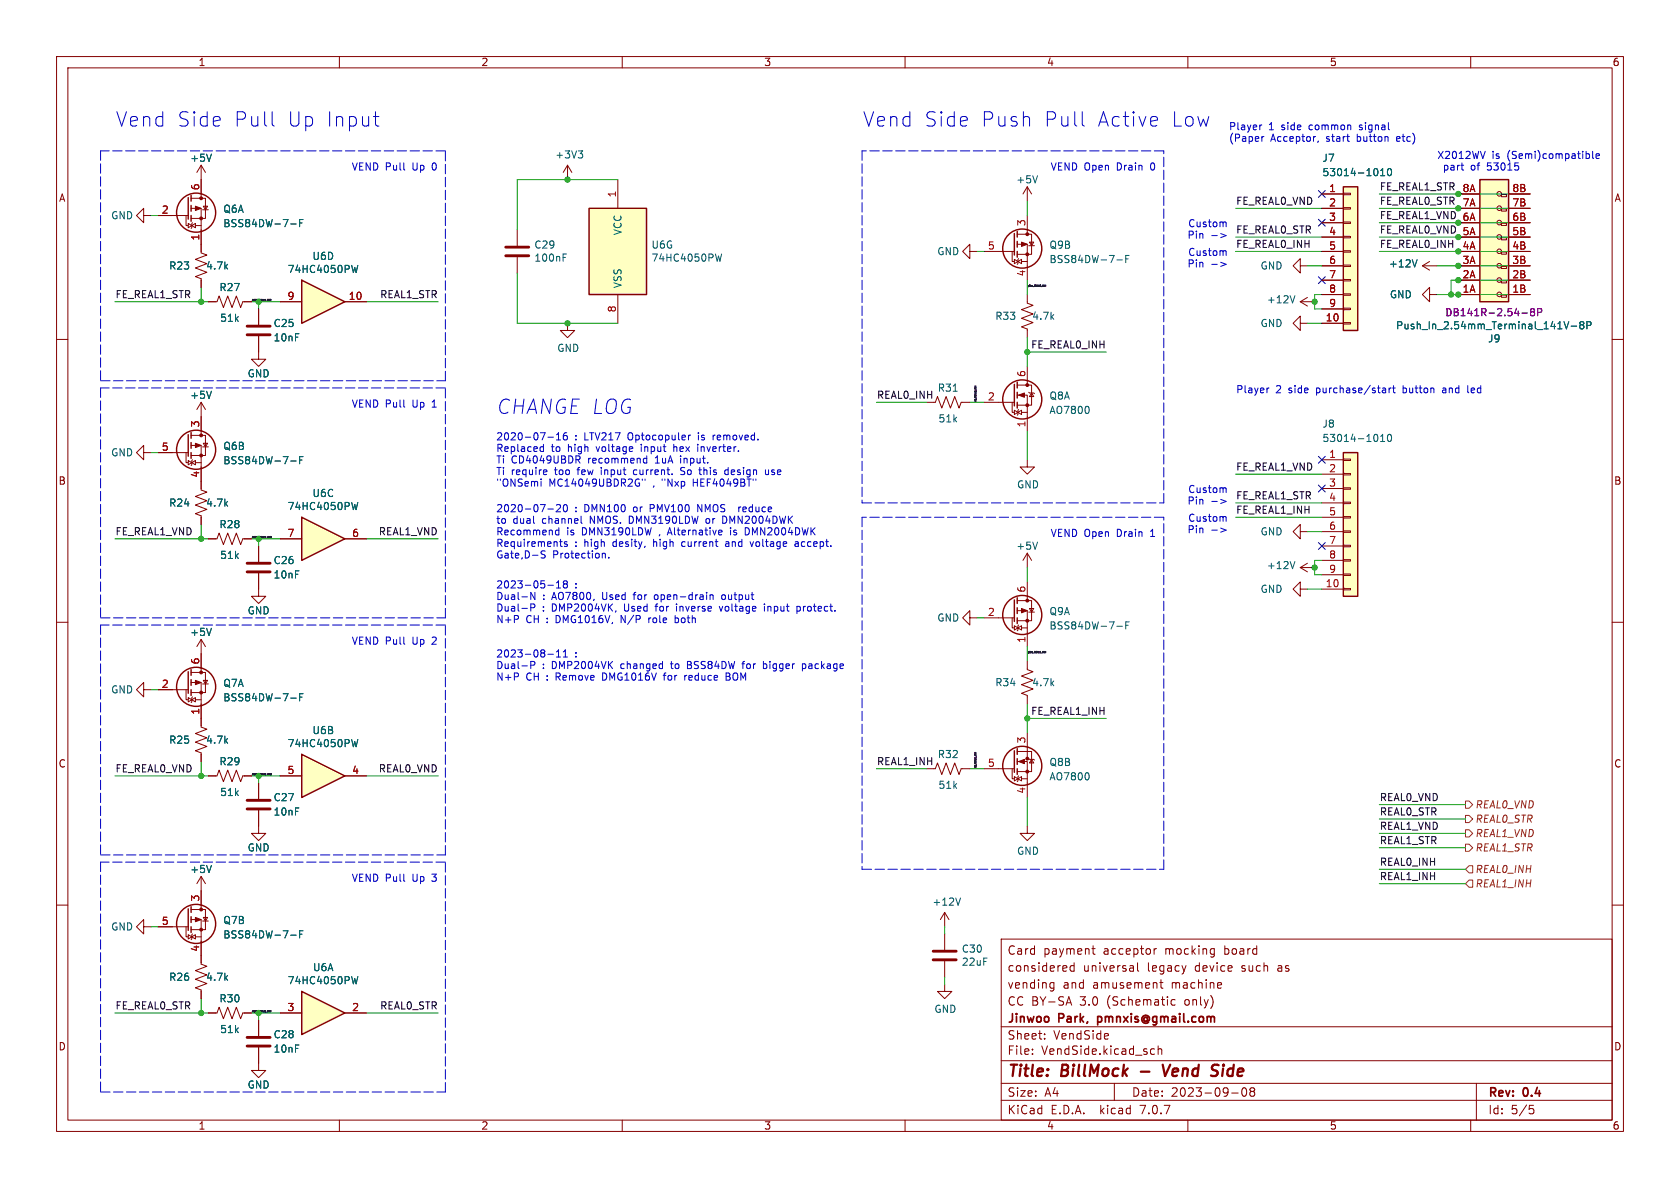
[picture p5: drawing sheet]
<svg xmlns="http://www.w3.org/2000/svg" width="297mm" height="210mm" viewBox="0 0 297 210" stroke-linecap="round" stroke-linejoin="round" font-family="sans-serif">
<g fill="none" stroke="#840000" stroke-width=".18">
<path d="M10 10h277v190h-277zM12 12h273v186h-273zM60 10v2M110 10v2M160 10v2M210 10v2M260 10v2M10 60h2M285 60h2M10 110h2M35.6 113l-.8 1.3M35.6 113v2.6"/>
<path d="M35.6 113l.7 1.3M285 110h2M25.4 121.9v-1.2l-1.3 1.2 1.3 1.3v-1.3h1.3M36.8 137.2h1.6l.3-1.1 .8 2.1 .8-2.1 .7 2.1 .8-2.1 .7 2.1 .4-1h1.5M163.8 135.9h1.6l.3-1 .8 2 .8-2 .7 2 .8-2 .7 2 .4-1h1.5M10 160h2M285 160h2M177 166h108v32h-108zM185.9 173.7l.4 .1M186.3 173.7v1.2l-.1 .2-.4 .1M186.3 174.6l-.4 .1M188.6 177.3h.7"/>
<path d="M189 176.2l.5 1.5M189.9 170.2v1.5M189.9 170.8l-.4-.1-.3 .3v.4l.1 .2h.6M193 167.7h.6M193.2 167.2v1.3l.4 .2M201.1 170.2v1.3l.2 .2M204 167.7v1M204.5 167.7l-.3 .1-.2 .2M205 173.7h.6M205.2 173.2v1.3l.4 .2M207.7 176.8l-.4-.1-.3 .3v.4l.2 .2h.5M209.7 170.7l-.4 1"/>
<path d="M214.2 167.7l.5 .1M214.7 168.6l-.5 .1M214.7 167.7v1.2l-.3 .3M215.7 173.7l.3 .4-.8 .1M215.9 174.6l-.2 .1M60 198v2M110 198v2M160 198v2M177 194.5h108M177 191.5h108M177 187.5h108M177 181.5h108"/>
<path d="M182.5 186.3v.1M182.5 185.5v.1M184.7 183.6v.1M184.7 182.8v.1M195.9 182.8l.1 .3-.8 .1M197 191.5v3M203.5 186.3h.6M203.5 185.5h.6M204.7 185.5l.3-.1 .3 .1 .1 .9M204.7 184.9v1.5M210 198v2M217.7 193.2h1.2"/>
<path d="M219.7 192.4l.2-.1a.81 .81 0 0 1 .6 .6 .81 .81 0 0 1-.3 .8l-.2 .1a.81 .81 0 0 1-.3-1.4zM221.2 192.9l-.2-.2 .2-.4 .5 .1 .1 .2-.3 .3M221.2 192.9l-.2 .3v.3l.2 .3 .5-.1 .1-.2-.1-.4-.2-.2M221.2 192.9h.3M260 198v2M261 191.5v6.5M270.4 195.4h.7M270.5 196h.4l.3 .3-.2 .5-.5 .1"/>
</g>
<path d="M201.7 189.4h1.5M205.6 188.2l.4 2 .9-2M215.2 188.2l.2 .1" fill="none" stroke="#840000" stroke-width=".4"/>
<path d="M194.1 179.7v1.5M194.2 179.7l-.1 .1M194.1 180.6l.1 .1" fill="none" stroke="#840000" stroke-width=".3"/>
<path d="M37.4 111.1l-.4 1.2" fill="none" stroke="#006464" stroke-width=".18"/>
<path d="M53.3 133.4l7.7 3.8-7.7 3.8z" fill="#ffffc2"/>
<g fill="none" stroke="#840000" stroke-width=".25">
<path d="M104.1 36.8h10.2v15.3h-10.2zM33.3 118.7v3.9M33.8 118.4v1M33.8 120.1v1.1M33.8 121.9v1M53.3 133.4l7.7 3.8-7.7 3.8z"/>
<circle cx="34.7" cy="121.4" r="3.5"/>
</g>
<g fill="none" stroke="#840000" stroke-width=".18">
<path d="M109.2 31.8v5M109.2 52.1v5.1M171.4 44.5v-1.3l-1.2 1.3 1.2 1.2v-1.2h1.3M163.8 71.1h1.6l.3-1 .8 2 .8-2 .7 2 .8-2 .7 2 .4-1h1.5M45.7 96.5v2.8M229.9 94v-1.3l-1.3 1.3 1.3 1.3v-1.3h1.2M231.1 99.6l-1.2 .7M33.8 118.9h2.5v3.5h-2.5M35.6 115.6v3.3M45.7 101.3v4.1h1.3l-1.3 1.3-1.3-1.3h1.3M229.9 104.1v-1.2l-1.3 1.2 1.3 1.3v-1.3h1.2M229.9 100.3l1.2 .8"/>
<path d="M229.9 100.3h2.5M27.9 121.9h5.4M32.9 121.9v1.8h.4M33.3 123.3l.6 .4-.6 .4zM33.8 120.7h1.8v7.8l1 .4-2.1 .8 2.1 .7-2.1 .8 2.1 .8-2.1 .7 1.1 .4v1.5M33.9 123.7l.6-.4v.8zM34 123.2l-.1 .1v.8l-.1 .1M34.5 123.7h1.1M35.8 120.9h1M35.9 120.3h.8l-.4 .6zM45.7 138.4v2.8M49.5 137.2h3.8"/>
<path d="M61 137.2h3.8M45.7 143.3v4h1.3l-1.3 1.3-1.3-1.3h1.3M181.6 146.1v1.2h1.3l-1.3 1.3-1.3-1.3h1.3"/>
</g>
<path d="M127.6 44.9l-.3 1.3-.3-.9-.2 .9M168.5 69.2h.7M228.9 99.3l-.4 1.2M51.4 123.4h1M53 123.2h.4M53.6 122.6h-.6v1.3M63.3 130.7l-.3 1.3-.3-.9-.2 .9" fill="none" stroke="#006464" stroke-width=".18"/>
<g fill="#840000" stroke="#840000" stroke-width=".18">
<path d="M34.5 120.3l1.1 .4-1.1 .3z"/>
<circle cx="35.6" cy="122.4" r=".25"/>
<circle cx="35.6" cy="118.9" r=".25"/>
</g>
<path d="M43.7 99.6h4.1M43.7 101.1h4.1M43.7 143h4.1M43.7 141.5h4.1" fill="none" stroke="#840000" stroke-width=".51"/>
<path d="M104.1 36.8h10.2v15.3h-10.2z" fill="#ffffc2" stroke="#ffffc2" stroke-width=".18"/>
<path d="M53.3 91.4l7.7 3.9-7.7 3.8z" fill="#ffffc2"/>
<g fill="none" stroke="#840000" stroke-width=".25">
<path d="M33.3 34.9v3.8M33.8 34.5v1.1M33.8 36.3v1M33.8 38.1v1M237.5 33h2.5v25.4h-2.5zM261.6 31.8h5.1v21.5h-5.1zM179.3 41.3v3.8M179.8 40.9v1M179.8 42.7v1M179.8 44.5v1M33.3 76.8v3.8M33.8 76.5v1"/>
<path d="M33.8 78.2v1M179.3 67.9v3.9M179.8 67.6v1M179.8 69.3v1.1M179.8 71.1v1M33.8 80v1M53.3 91.4l7.7 3.9-7.7 3.8zM179.3 106v3.9M179.8 105.7v1M179.8 107.4v1.1M179.8 109.2v1"/>
<circle cx="34.7" cy="37.6" r="3.5"/>
<circle cx="180.7" cy="43.9" r="3.5"/>
<circle cx="34.7" cy="79.5" r="3.5"/>
<circle cx="180.7" cy="70.6" r="3.5"/>
<circle cx="180.7" cy="108.7" r="3.5"/>
</g>
<g fill="none" stroke="#840000" stroke-width=".18">
<path d="M25.4 38.1v-1.3l-1.3 1.3 1.3 1.3v-1.3h1.3M27.9 38.1h5.4M32.9 38.1v1.8h.4M33.3 39.5l.6 .4-.6 .4zM33.8 36.8h1.8v7.9l1 .4-2.1 .7 2.1 .8-2.1 .8 2.1 .7-2.1 .8 1.1 .4v1.5M33.8 35.1h2.5v3.5h-2.5M33.9 39.9l.6-.4v.8zM34 39.4l-.1 .1v.8l-.1 .1M34.5 39.9h1.1M35.6 29.2v5.9M35.6 29.2l-.8 1.3M35.6 29.2l.7 1.3"/>
<path d="M35.8 37.1h1M35.9 36.4h.8l-.4 .7zM100.3 29.2l-.7 1.3M100.3 29.2v2.6M100.3 29.2l.8 1.3M181.6 33l-.8 1.3M181.6 33v2.6M181.6 38.1v3.3M181.6 33l.8 1.3M233.7 39.4h3.8M233.7 36.8h3.8M233.7 34.3h3.8"/>
<path d="M237.5 39.2h1.3v.3h-1.3zM237.5 36.7h1.3v.3h-1.3zM237.5 34.2h1.3v.2h-1.3zM257.8 39.4h3.8M257.8 36.8h3.8M257.8 34.3h3.8M265.4 39.5h.9v.4h-.9zM265.4 36.9h.9v.4h-.9zM265.4 34.4h.9v.4h-.9zM266.7 39.4h3.8M266.7 36.8h3.8M266.7 34.3h3.8"/>
<path d="M36.8 53.3h1.6l.3-1 .8 2.1 .8-2.1 .7 2.1 .8-2.1 .7 2.1 .4-1.1h1.5M45.7 59.4v4.1h1.3l-1.3 1.3-1.3-1.3h1.3M45.7 54.6v2.8M91.4 40.6v2.8M91.4 45.5v2.8M100.3 57.2v1.2h1.3l-1.3 1.3-1.2-1.3h1.2M174 44.5h5.3M178.9 44.5v1.7h.4M179.3 45.8l.7 .4-.7 .4zM179.8 43.2h1.8v6.3M179.8 41.4h2.6v3.6h-2.6M180 46.2l.6-.4v.8z"/>
<path d="M180.1 45.7l-.1 .1v.8l-.2 .1M180.6 46.2h1M181.6 52.1v1.5l1 .4-2 .7 2 .8-2 .8 2 .7-2 .8 1 .4v1.5M181.9 43.4h1M182 42.8h.8l-.4 .6zM229.9 47v-1.3l-1.3 1.3 1.3 1.3v-1.3h1.2M229.9 57.2v-1.3l-1.3 1.3 1.3 1.2v-1.2h1.2M229.9 53.3h2.5M229.9 53.3l1.2 .8M231.1 52.6l-1.2 .7M233.7 44.5h3.8M233.7 52.1h3.8"/>
<path d="M233.7 49.5h3.8M233.7 47h3.8M233.7 41.9h3.8M233.7 57.2h3.8M233.7 54.6h3.8M237.5 57h1.3v.3h-1.3zM237.5 54.5h1.3v.2h-1.3zM237.5 51.9h1.3v.3h-1.3zM237.5 49.4h1.3v.3h-1.3zM237.5 46.9h1.3v.2h-1.3zM237.5 44.3h1.3v.3h-1.3zM237.5 41.8h1.3v.2h-1.3z"/>
<path d="M252.7 52.1v-1.3l-1.2 1.3 1.2 1.2v-1.2h1.3M257.8 44.5h3.8M257.8 52.1h3.8M257.8 49.5h3.8M257.8 47h3.8M257.8 41.9h3.8M265.4 52.2h.9v.4h-.9zM265.4 49.6h.9v.4h-.9zM265.4 47.1h.9v.4h-.9zM265.4 44.6h.9v.3h-.9zM265.4 42h.9v.4h-.9zM266.7 44.5h3.8"/>
<path d="M266.7 52.1h3.8M266.7 49.5h3.8M266.7 47h3.8M266.7 41.9h3.8M33.8 78.7h1.8v7.9l1 .4-2.1 .8 2.1 .7-2.1 .8 2.1 .7-2.1 .8 1.1 .4v1.5M33.8 77h2.5v3.5h-2.5M35.6 71.1v5.9M35.6 71.1l-.8 1.3M35.6 71.1l.7 1.3M35.8 79h1M35.9 78.4h.8l-.4 .6zM174 71.1h5.3"/>
<path d="M178.9 71.1v1.8h.4M179.3 72.5l.7 .4-.7 .4zM179.8 69.9h1.8v6.3M179.8 68.1h2.6v3.5h-2.6M180 72.9l.6-.4v.8zM180.1 72.4l-.1 .1v.8l-.2 .1M180.6 72.9h1M181.6 64.8v3.3M181.9 69.3l.1 .2h.8l.1 .1M182.4 69.5l.4 .6h-.8zM25.4 80v-1.3l-1.3 1.3 1.3 1.3v-1.3h1.3M27.9 80h5.4"/>
<path d="M32.9 80v1.8h.4M33.3 81.4l.6 .4-.6 .4zM33.9 81.8l.6-.4v.8zM34 81.3l-.1 .1v.8l-.1 .1M34.5 81.8h1.1M36.8 95.3h1.6l.3-1.1 .8 2.1 .8-2.1 .7 2.1 .8-2.1 .7 2.1 .4-1h1.5M49.5 95.3h3.8M61 95.3h3.8M181.6 81.3v1.3h1.3l-1.3 1.2-1.3-1.2h1.3M181.6 97.8v2.5M181.6 97.8l-.8 1.3M181.6 97.8l.8 1.3"/>
<path d="M171.4 109.2v-1.2l-1.2 1.2 1.2 1.3v-1.3h1.3M174 109.2h5.3M178.9 109.2v1.8h.4M179.3 110.6l.7 .4-.7 .4zM179.8 108h1.8v6.3M179.8 106.2h2.6v3.5h-2.6M180 111l.6-.4v.8zM180.1 110.5l-.1 .1v.8l-.2 .1M180.6 111h1M181.6 116.8v1.6l1 .3-2 .8 2 .8-2 .7 2 .8-2 .8 1 .3v1.6M181.6 102.9v3.3M181.9 108.2h1"/>
<path d="M182 107.6h.8l-.4 .6z"/>
<circle cx="265" cy="39.3" r=".41"/>
<circle cx="265" cy="36.8" r=".41"/>
<circle cx="265" cy="34.3" r=".41"/>
<circle cx="265" cy="41.9" r=".41"/>
<circle cx="265" cy="52" r=".41"/>
<circle cx="265" cy="44.4" r=".41"/>
<circle cx="265" cy="49.5" r=".41"/>
<circle cx="265" cy="47" r=".41"/>
</g>
<g fill="none" stroke="#006464" stroke-width=".18">
<path d="M37.4 27.2l-.4 1.3M51.4 39.6h1M53 39.4h.4M53.6 38.8h-.6v1.3M102.2 26.7h.8l-.4 .4M102.8 27.1l.2 .3v.3l-.2 .2M183.4 31.1l-.4 1.2M244.1 31.1h.7M244.1 30.2l.3-.4v1.3M245.4 29.9l.2-.1a.68 .68 0 0 1 .4 .6 .68 .68 0 0 1-.4 .7l-.2-.2-.1-.3zM99.6 45.5h.4M99.6 44.9h.6"/>
<path d="M197.4 45.9h1M199 45.8h.4M199.6 45.2h-.6v1.2M228.9 52.3l-.4 1.2M276.5 56.9l.4 1.2 .4-1.2M277.8 57.7h.9M279.5 57.4l-.2-.2 .2-.3h.3l.2 .2-.2 .3M279.5 57.4l-.2 .3v.3l.2 .1h.3l.2-.2v-.2l-.2-.3M279.5 57.4h.3M280.5 57.5h.7l.1-.2-.1-.3-.7-.1v1.2M37.4 69.2l-.4 1.2M192.4 71.9l.1 .4-.1 .7"/>
<path d="M51.4 81.5h1M53 81.3h.4M53.6 80.7h-.6v1.3M63.3 88.8l-.3 1.3-.3-.9-.2 .9M183.4 95.8l-.4 1.3M197.4 110.7h1M199 110.5h.4M199.6 109.9h-.6v1.3"/>
</g>
<g fill="#840000" stroke="#840000" stroke-width=".18">
<path d="M34.5 78.4l1.1 .3-1.1 .4z"/>
<path d="M180.1 69.9l1-.4v.7z"/>
<path d="M180.6 42.8l1 .4-1 .4z"/>
<path d="M180.6 107.6l1 .4-1 .3z"/>
<path d="M34.5 36.4l1.1 .4-1.1 .4z"/>
<circle cx="35.6" cy="80.5" r=".25"/>
<circle cx="35.6" cy="77" r=".25"/>
<circle cx="181.6" cy="71.6" r=".25"/>
<circle cx="181.6" cy="68.1" r=".25"/>
<circle cx="181.6" cy="45" r=".25"/>
<circle cx="181.6" cy="41.4" r=".25"/>
<circle cx="181.6" cy="109.7" r=".25"/>
<circle cx="181.6" cy="106.2" r=".25"/>
<circle cx="35.6" cy="38.6" r=".25"/>
<circle cx="35.6" cy="35.1" r=".25"/>
</g>
<g fill="#ffffc2" stroke="#ffffc2" stroke-width=".18">
<path d="M261.6 31.8h5.1v21.5h-5.1z"/>
<path d="M237.5 33h2.5v25.4h-2.5z"/>
</g>
<path d="M269.1 55.3h.9M270.8 55.1l-.2-.2 .2-.3h.4l.1 .2-.2 .3M270.8 55.1l-.2 .2v.3l.2 .2h.4l.1-.2v-.3l-.2-.2M270.8 55.1h.3M271.8 55.2h.6l.2-.2-.1-.3-.7-.1v1.2" fill="none" stroke="#840084" stroke-width=".18"/>
<path d="M43.7 59.2h4.1M43.7 57.7h4.1M89.4 45.2h4.1M89.4 43.7h4.1" fill="none" stroke="#840000" stroke-width=".51"/>
<path d="M53.3 49.5l7.7 3.8-7.7 3.9z" fill="#ffffc2"/>
<g fill="none" stroke="#840000" stroke-width=".25">
<path d="M53.3 49.5l7.7 3.8-7.7 3.9zM237.5 80h2.5v25.4h-2.5zM179.3 132.7v3.8M179.8 132.3v1.1M179.8 134.1v1M179.8 135.9v1M33.3 160.7v3.8M33.8 160.3v1M33.8 162.1v1M33.8 163.8v1"/>
<circle cx="180.7" cy="135.4" r="3.5"/>
<circle cx="34.7" cy="163.3" r="3.5"/>
</g>
<g fill="none" stroke="#840000" stroke-width=".18">
<path d="M49.5 53.3h3.8M61 53.3h3.8M251.5 47l1.2 .8M251.5 47h2.5M252.7 46.2l-1.2 .8M233.7 81.3h3.8M233.7 83.8h3.8M233.7 86.4h3.8M233.7 88.9h3.8M233.7 91.4h3.8M233.7 94h3.8M233.7 96.5h3.8"/>
<path d="M233.7 99.1h3.8M237.5 98.9h1.3v.3h-1.3zM237.5 96.4h1.3v.2h-1.3zM237.5 93.9h1.3v.2h-1.3zM237.5 91.3h1.3v.3h-1.3zM237.5 88.8h1.3v.2h-1.3zM237.5 86.2h1.3v.3h-1.3zM237.5 83.7h1.3v.2h-1.3zM237.5 81.2h1.3v.2h-1.3zM233.7 104.1h3.8M233.7 101.6h3.8M237.5 104h1.3v.3h-1.3z"/>
<path d="M237.5 101.5h1.3v.2h-1.3zM174 135.9h5.3M178.9 135.9v1.8h.4M179.3 137.3l.7 .4-.7 .3zM179.8 134.6h1.8v6.4M179.8 132.8h2.6v3.6h-2.6M180 137.7l.6-.4v.7zM180.1 137.2l-.1 .1v.7l-.2 .2M180.6 137.7h1M181.6 129.5v4.6M181.9 134.1l.1 .1h.8l.1 .2M182.4 134.2l.4 .7h-.8z"/>
<path d="M35.6 154.9l-.8 1.3M35.6 154.9v5.9M35.6 154.9l.7 1.3M25.4 163.8v-1.2l-1.3 1.2 1.3 1.3v-1.3h1.3M27.9 163.8h5.4M32.9 163.8v1.8h.4M33.3 165.2l.6 .4-.6 .4zM33.8 162.6h1.8v7.8l1 .4-2.1 .8 2.1 .7-2.1 .8 2.1 .8-2.1 .7 1.1 .4v1.5M33.8 160.8h2.5v3.5h-2.5M33.9 165.6l.6-.4v.8zM34 165.1l-.1 .1v.8l-.1 .1M34.5 165.6h1.1"/>
<path d="M35.8 162.8h1M35.9 162.2h.8l-.4 .6zM167 174v1.3h1.3l-1.3 1.2-1.3-1.2h1.3M167 161.3v2.5M167 165.1v2.8M167 169.9v2.8M167 161.3l-.8 1.3M167 161.3l.8 1.3M45.7 185.2v4h1.3l-1.3 1.3-1.3-1.3h1.3M45.7 180.3v2.8"/>
</g>
<path d="M63.3 46.9l-.3 1.3-.3-.9-.2 .9M250.5 45.9l-.4 1.3M244.1 78h.7M244.1 77.1l.3-.3v1.2M245.5 76.8h.1a.68 .68 0 0 1 .4 .6 .68 .68 0 0 1-.4 .6 .84 .84 0 0 1-.1-1.2zM192.4 136.7l.1 .4-.1 .6M37.4 153l-.4 1.2M169.8 158.7l-.4 1.3M51.4 165.3h1M53 165.1h.4M53.6 164.5h-.6v1.3" fill="none" stroke="#006464" stroke-width=".18"/>
<path d="M165 169.7h4M165 168.1h4M43.7 184.9h4.1M43.7 183.4h4.1" fill="none" stroke="#840000" stroke-width=".51"/>
<g fill="#840000" stroke="#840000" stroke-width=".18">
<path d="M180.1 134.6l1-.4v.8z"/>
<path d="M34.5 162.2l1.1 .4-1.1 .3z"/>
<circle cx="181.6" cy="136.4" r=".25"/>
<circle cx="181.6" cy="134.1" r=".25"/>
<circle cx="35.6" cy="164.3" r=".25"/>
<circle cx="35.6" cy="160.8" r=".25"/>
</g>
<path d="M237.5 80h2.5v25.4h-2.5z" fill="#ffffc2" stroke="#ffffc2" stroke-width=".18"/>
<path d="M53.3 175.3l7.7 3.8-7.7 3.8z" fill="#ffffc2"/>
<path d="M53.3 175.3l7.7 3.8-7.7 3.8z" fill="none" stroke="#840000" stroke-width=".25"/>
<g fill="none" stroke="#840000" stroke-width=".18">
<path d="M27.9 38.1h2.6M35.6 31.8v2.5M233.7 39.4h3.8M233.7 36.8h3.8M233.7 34.3h3.8M257.8 39.4h3.8M257.8 36.8h3.8M257.8 34.3h3.8M266.7 39.4h3.8M266.7 36.8h3.8M266.7 34.3h3.8M35.6 40.6v3.9"/>
<path d="M35.6 49.5v1.3M36.8 53.3h1.3M43.2 53.3h1.2M45.7 54.6v2.8M45.7 59.4v2.8M49.5 53.3h3.8M61 53.3h3.8M233.7 52.1h3.8M233.7 49.5h3.8M233.7 47h3.8M233.7 44.5h3.8M233.7 41.9h3.8"/>
<path d="M233.7 57.2h3.8M233.7 54.6h3.8M257.8 52.1h3.8M257.8 49.5h3.8M257.8 47h3.8M257.8 44.5h3.8M257.8 41.9h3.8M266.7 52.1h3.8M266.7 49.5h3.8M266.7 47h3.8M266.7 44.5h3.8M266.7 41.9h3.8"/>
<path d="M35.6 73.7v2.5M27.9 80h2.6M35.6 82.6v3.8M35.6 91.4v1.3M36.8 95.3h1.3M43.2 95.3h1.2M45.7 96.5v2.8M49.5 95.3h3.8M61 95.3h3.8M35.6 115.6v2.5M45.7 101.3v2.8M27.9 121.9h2.6"/>
<path d="M35.6 124.5v3.8M35.6 133.4v1.2M36.8 137.2h1.3M43.2 137.2h1.2M45.7 138.4v2.8M49.5 137.2h3.8M61 137.2h3.8M35.6 157.5v2.5M45.7 143.3v2.8M27.9 163.8h2.6M35.6 166.4v3.8M35.6 175.3v1.2"/>
<path d="M36.8 179.1h1.6l.3-1 .8 2 .8-2 .7 2 .8-2 .7 2 .4-1h1.5M49.5 179.1h3.8M61 179.1h3.8M45.7 180.3v2.8M45.7 185.2v2.8"/>
</g>
<g fill="none" stroke="#006464" stroke-width=".18">
<path d="M37.4 27.2l-.4 1.3M51.4 39.6h1M53 39.4h.4M53.6 38.8h-.6v1.3M244.1 31.1h.7M244.1 30.2l.3-.4v1.3M245.4 29.9l.2-.1a.68 .68 0 0 1 .4 .6 .68 .68 0 0 1-.4 .7l-.2-.2-.1-.3zM63.3 46.9l-.3 1.3-.3-.9-.2 .9M250.5 45.9l-.4 1.3M276.5 56.9l.4 1.2 .4-1.2M277.8 57.7h.9M279.5 57.4l-.2-.2 .2-.3h.3l.2 .2-.2 .3"/>
<path d="M279.5 57.4l-.2 .3v.3l.2 .1h.3l.2-.2v-.2l-.2-.3M279.5 57.4h.3M280.5 57.5h.7l.1-.2-.1-.3-.7-.1v1.2M37.4 69.2l-.4 1.2M51.4 81.5h1M53 81.3h.4M53.6 80.7h-.6v1.3M63.3 88.8l-.3 1.3-.3-.9-.2 .9M37.4 111.1l-.4 1.2M51.4 123.4h1M53 123.2h.4M53.6 122.6h-.6v1.3"/>
<path d="M63.3 130.7l-.3 1.3-.3-.9-.2 .9M37.4 153l-.4 1.2M51.4 165.3h1M53 165.1h.4M53.6 164.5h-.6v1.3M63.3 172.6l-.3 1.3-.3-.9-.2 .9"/>
</g>
<path d="M259.1 146.7h.6l.6 .6-.6 .7h-.6zM259.1 149.2h.6l.6 .7-.6 .6h-.6zM259.1 141.6h.6l.6 .6-.6 .7h-.6zM259.1 144.1h.6l.6 .7-.6 .6h-.6zM259.7 153h.6v1.3h-.6l-.6-.6zM259.7 155.6h.6v1.2h-.6l-.6-.6z" fill="none" stroke="#725600" stroke-width=".18"/>
<g fill="none" stroke="#0f0f0f" stroke-width=".18">
<path d="M47.7 52.9h.2M47.7 53.1h.1M47.8 53.1l.1 .1M47.9 52.9h.1M47.9 53l-.1 .1M47.9 52.9v.1M47.9 53h.1M184.7 50.5h.2M184.9 50.4v.2M172.3 68.2h.3M172.4 68.2v.2M47.8 94.8h.1"/>
<path d="M47.9 94.8v.1M47.9 95.1h-.1M47.9 94.9v.2M47.9 95.1h.1M184.7 115.3h.2M184.9 115.1v.3M47.8 136.7l.1 .1M47.9 136.8h.1M47.9 136.8l-.1 .2M172.3 133h.3M172.4 133v.2M47.7 178.6l.2 .2"/>
<path d="M47.7 178.8h.1M47.8 178.8l.1 .1M47.9 178.8h-.1M47.9 178.8h.1"/>
</g>
<g fill="none" stroke="#0000c2" stroke-width=".18">
<path d="M48.1 19.8v2.1l.4 .4M191.3 19.8v2.1l.4 .4M66 20.6h1M66.4 21.9l.1 .3 .5 .1M71.4 30l.2 .1M204.3 20.6l.2 .1 .1 .5-1.2 .2M204.5 22.2l-.2 .1M216.4 39.2l.4 .2v.7M223.1 22.1l-.3 .1M223.4 24.1l-.3 .3M232.4 24.1h.2M233.1 24.9l-.2 .3"/>
<path d="M262.6 26.8l-.5 1.2M280.8 27.2l.2 .2v.4l-.2 .2M281.6 26.8v1l.1 .2M282.2 27.6l.6-.1-.1-.3h-.4l-.1 .2v.6h.5M214.2 41.6h1M214.2 46.7h1M215.8 41.3l1 .3-1 .4M215.8 46.4l1 .3-1 .4M216.4 44.3l.4 .2v.7M71.4 71.9l.2 .1M95.6 79.8h.5M95.6 79h.5"/>
<path d="M96.1 78.5v1.3M96.9 77.3h.9M98.4 76.9l.3-.4v1.3M98.4 77.8h.7M100.2 76.5l-.4 .1a.86 .86 0 0 0 0 1.2l.4-.2 .1-.4-.2-.2h-.3l-.2 .2M119.1 78.5v1.3M119.3 79l-.2 .1M121.7 76.9v.9M122.1 76.9l-.4 .3M123.4 78.5v.2M123.4 79v.8M126.1 76.9v.9"/>
<path d="M126.3 76.9l-.2 .3M224.3 68.6l-.3 .1M244.5 68.6l.4 .1 .1 .7M245 69.4h-.5M245 68.9l-.5 .1M245.6 68.6v.8M245.9 68.6l-.3 .2M246.2 68.6h.5M246.4 68.2v1.1l.3 .1M255.2 68.6l-.1 .1M255.2 69l-.2 .1 .2 .3M259.5 68.2v1.1l.2 .1"/>
<path d="M95.7 85.1v.8M95.7 97.7l.7 .6-.3 .3h-.4M96.3 83.1h.3l.1 .3-.6 .1M96.6 83.8l-.3 .1M96.9 90h.9M98.4 89.3l.5-.1 .2 .4-.8 .9h.8M98.8 93.8l-.4-.1-.2 .3 .1 .5h.5M98.8 93.3v1.3M98.9 95.8h.5M99.2 96.5l.2 .1M99.7 89.3l.2-.1a.68 .68 0 0 1 .4 .6 .68 .68 0 0 1-.4 .7l-.2-.2-.1-.3zM100.2 95.8h-.3l-.1 .1v.2l.4 .1v.3h-.4"/>
<path d="M102.1 81.3l.4 .6M102.5 80.8v.3l-.2 .2M102.7 91.2v1.1l.2 .2M106.5 97.9h.5v.7M107.6 98.5v.1M112.2 83.1l-.2 .2v.4l.2 .2M113.6 84.7v.2M113.9 81.8h.4M113.9 81.1h.4M114 84.7v.2M114.3 80.6v1.3M120.3 83.8l.5 .1"/>
<path d="M120.3 83l.1 .2 .4 .1M120.7 95.8l-.2 .2v.4l.2 .2M123.4 90.5v-1.3l.7 1.3M123.5 83.1h.5M123.9 83.9h.1M124.9 91.7l-.1 .2 .1 .6M127.5 93.7l.1 .3-.6 .1M127.6 94.5l-.1 .1M127.8 91.2v1.3h.4M128.1 91.2l.1 .1M128.7 95.8h-.4M128.7 83.1h-.3l-.3 .2 .1 .5h.5"/>
<path d="M128.7 82.6v1.3M128.7 96.1h-.3l-.2 .2 .1 .2 .4 .1M129.2 93.3v.1M129.2 93.7v.9M130.6 89.6v.9M131 89.6l-.4 .3M131.8 93.3v1.3l.4-.1M132.1 93.3h.1M132.6 95.8l.3 .8 .3-.8M135.3 83.1l.1 .7 .3 .1 .2-.1M135.9 83.1v.8M140.6 95.8h.5v.8"/>
<path d="M141.1 96.1h-.4l-.2 .2 .2 .3 .4-.1M214.2 93.7h1M214.2 88.6h1M215.8 93.4l1 .3-1 .4M215.8 88.3l1 .3-1 .4M216.4 91.3l.4 .2v.7M216.4 86.2l.4 .2v.7M71.4 113.8l.2 .1M91.6 108.9v.5M91.6 119.1v.4M93.8 107.4h.6l.2-.2-.1-.3-.7-.1v1.2M93.8 116.9v1.3"/>
<path d="M94.3 116.9l.3 .3-.1 .3-.7 .1M94.6 104.7v1.3l-.8-1.3v1.3M96.9 103.5h.9M96.9 115.7h.9M98.4 103.9h.7M98.4 103l.3-.3v1.2M98.4 115.2l.3-.3v1.2M98.4 116.1h.7M99.6 116.1h.7M99.6 115.2l.3-.3v1.2M99.8 103.2l-.2 .3v.3l.2 .1h.3l.2-.2-.1-.4-.1-.1M99.8 103.2l-.2-.2 .2-.3h.3l.2 .2-.2 .3"/>
<path d="M99.8 103.2h.3M108.9 108l-.1 .2M114.7 109.2v.9M114.9 109.2l-.2 .3M115.8 105.2l-.1 .2 .1 .5M117.2 119.4h.5M117.5 119l-.1 1.2M119.4 108.8v1.3M119.4 110l.3 .1M119.6 107.2v.8M119.7 109.2l-.3 .1M121.1 119.4v.8"/>
<path d="M121.4 119.4l-.3 .2M121.5 117.5h.5M122 116.9h-.5v1.3h.5M125.5 105.1v.9M125.5 105.3l.2-.2 .3 .1 .1 .8M127.2 107.2l.3 .8 .3-.8M128 105.1l-.3 .1-.1 .2v.5l.4 .1M128.4 119v1.2h.6M128.4 119.6h.4M128.8 119.6h.2M128.8 119h.1M128.9 119.5l-.1 .1"/>
<path d="M131.2 117.3h.4M131.6 116.9l-.3 .2v1.1M135 117.4l.3-.1 .2 .2M135 116.9v1.3M135.1 106.8v.1M135.1 107.2v.8M135.5 118.1l-.2 .1-.3-.1M140.9 107.2v1.3M140.9 107.2h.4l.2 .2-.1 .6h-.5M141.9 117.4l.3-.1 .3 .3-.2 .5h-.4M141.9 117.3v1.3M71.4 155.7l.2 .1"/>
</g>
<g fill="none" stroke="#0000c2" stroke-width=".18" stroke-dasharray="1.7 .6">
<path d="M17.8 26.7v40.6M78.7 26.7h-60.9M152.4 26.7v62.2M205.7 26.7h-53.3M17.8 68.6v40.6M17.8 67.3h60.9M78.7 68.6h-60.9M78.7 67.3v-40.6M152.4 88.9h53.3M152.4 91.4v62.3M205.7 88.9v-62.2M205.7 91.4h-53.3"/>
<path d="M17.8 109.2h60.9M17.8 110.5v40.6M78.7 109.2v-40.6M78.7 110.5h-60.9M17.8 151.1h60.9M17.8 152.4v40.6M78.7 152.4h-60.9M78.7 151.1v-40.6M152.4 153.7h53.3M205.7 153.7v-62.3M17.8 193h60.9M78.7 193v-40.6"/>
</g>
<g fill="none" stroke="#009600" stroke-width=".18">
<path d="M26.7 38.1h1.2M109.2 31.8h-17.8v8.8M181.6 35.6v2.5M218.4 36.8h15.3M243.8 36.8h26.7M243.8 39.4h26.7M243.8 34.3h26.7M20.3 53.3h16.5M35.6 50.8v2.5M44.4 53.3h5.1M45.7 53.3v1.3M64.8 53.3h12.7"/>
<path d="M91.4 48.3v8.9h17.8M172.7 44.5h1.3M181.6 49.5v2.6M181.6 59.7v5.1M218.4 44.5h15.3M218.4 41.9h15.3M231.1 57.2h2.6M231.1 47h2.6M233.7 52.1h-1.3v2.5h1.3M243.8 44.5h26.7M243.8 41.9h26.7M254 47h16.5"/>
<path d="M254 52.1h16.5M270.5 49.5h-14v2.6M154.9 71.1h8.9M171.4 71.1h2.6M181.6 76.2v5.1M181.6 62.2h14M20.3 95.3h16.5M26.7 80h1.2M35.6 92.7v2.6M44.4 95.3h5.1M45.7 95.3v1.2M64.8 95.3h12.7"/>
<path d="M218.4 88.9h15.3M218.4 91.4h15.3M218.4 83.8h15.3M231.1 94h2.6M233.7 99.1h-1.3v2.5h1.3M172.7 109.2h1.3M181.6 100.3v2.6M181.6 114.3v2.5M231.1 104.1h2.6M20.3 137.2h16.5M26.7 121.9h1.2M35.6 134.6v2.6"/>
<path d="M44.4 137.2h5.1M45.7 137.2v1.2M64.8 137.2h12.7M154.9 135.9h8.9M171.4 135.9h2.6M181.6 124.5v5M181.6 127h14M181.6 141v5.1M243.8 142.2h15.3M243.8 144.8h15.3M243.8 147.3h15.3M243.8 149.9h15.3"/>
<path d="M243.8 153.7h15.3M243.8 156.2h15.3M20.3 179.1h16.5M26.7 163.8h1.2M35.6 176.5v2.6M44.4 179.1h5.1M45.7 179.1v1.2M64.8 179.1h12.7M167 163.8v1.3M167 172.7v1.3"/>
</g>
<path d="M233.1 33.7l1.2 1.2M233.1 38.8l1.2 1.2M234.3 33.7l-1.2 1.2M234.3 38.8l-1.2 1.2M233.1 48.9l1.2 1.2M234.3 48.9l-1.2 1.2M233.1 80.7l1.2 1.2M233.1 85.8l1.2 1.2M233.1 95.9l1.2 1.2M234.3 80.7l-1.2 1.2M234.3 85.8l-1.2 1.2M234.3 95.9l-1.2 1.2" fill="none" stroke="#000084" stroke-width=".18"/>
<path d="M269.1 55.3h.9M270.8 55.1l-.2-.2 .2-.3h.4l.1 .2-.2 .3M270.8 55.1l-.2 .2v.3l.2 .2h.4l.1-.2v-.3l-.2-.2M270.8 55.1h.3M271.8 55.2h.6l.2-.2-.1-.3-.7-.1v1.2" fill="none" stroke="#840084" stroke-width=".18"/>
<g fill="#009600" stroke="#009600" stroke-width=".18">
<circle cx="232.4" cy="53.3" r=".46"/>
<circle cx="100.3" cy="31.8" r=".46"/>
<circle cx="100.3" cy="57.2" r=".46"/>
<circle cx="181.6" cy="62.2" r=".46"/>
<circle cx="256.5" cy="52.1" r=".46"/>
<circle cx="257.8" cy="44.5" r=".46"/>
<circle cx="257.8" cy="41.9" r=".46"/>
<circle cx="257.8" cy="36.8" r=".46"/>
<circle cx="257.8" cy="39.4" r=".46"/>
<circle cx="257.8" cy="52.1" r=".46"/>
<circle cx="257.8" cy="49.5" r=".46"/>
<circle cx="257.8" cy="47" r=".46"/>
<circle cx="181.6" cy="127" r=".46"/>
<circle cx="232.4" cy="100.3" r=".46"/>
<circle cx="257.8" cy="34.3" r=".46"/>
<circle cx="35.6" cy="179.1" r=".46"/>
<circle cx="45.7" cy="179.1" r=".46"/>
<circle cx="45.7" cy="137.2" r=".46"/>
<circle cx="35.6" cy="137.2" r=".46"/>
<circle cx="45.7" cy="53.3" r=".46"/>
<circle cx="45.7" cy="95.3" r=".46"/>
<circle cx="35.6" cy="53.3" r=".46"/>
<circle cx="35.6" cy="95.3" r=".46"/>
</g>
<g font-size="3.5" fill="#0000c2">
<text x="20.3" y="22.6">Vend</text>
<text x="31.2" y="22.6">Side</text>
<text x="41.1" y="22.6">Pull</text>
<text x="50.5" y="22.6">Up</text>
<text x="57.4" y="22.6">Input</text>
<text x="152.4" y="22.6">Vend</text>
<text x="163.2" y="22.6">Side</text>
<text x="173.2" y="22.6">Push</text>
<text x="184.3" y="22.6">Pull</text>
<text x="193.7" y="22.6">Active</text>
<text x="206.7" y="22.6">Low</text>
<text x="87.6" y="73.4">CHANGE LOG</text>
</g>
<g font-size="2.8" fill="#840000">
<text x="178" y="190.9">Title:</text>
<text x="187.7" y="190.9">BillMock</text>
<text x="207.3" y="190.9">Vend</text>
<text x="216.6" y="190.9">Side</text>
</g>
<g font-size="2.1" fill="#840000">
<text x="178" y="169">Card</text>
<text x="178" y="172">considered</text>
<text x="184.4" y="169">payment</text>
<text x="191.4" y="172">universal</text>
<text x="195.1" y="169">acceptor</text>
<text x="202.9" y="172">legacy</text>
<text x="206.1" y="169">mocking</text>
<text x="211.4" y="172">device</text>
<text x="216.7" y="169">board</text>
<text x="219.8" y="172">such</text>
<text x="226.3" y="172">as</text>
<text x="178" y="175">vending</text>
<text x="178" y="178">CC BY-SA</text>
<text x="187.9" y="175">and</text>
<text x="191" y="178">3.0</text>
<text x="193.2" y="175">amusement</text>
<text x="195.8" y="178">(Schematic</text>
<text x="207.3" y="175">machine</text>
<text x="209.7" y="178">only)</text>
<text x="178" y="184">Sheet:</text>
<text x="178" y="181.2">Jinwoo</text>
<text x="186.2" y="184">VendSide</text>
<text x="187.2" y="181.2">Park,</text>
<text x="194.7" y="181.2">pmnxis@gmail.com</text>
<text x="178" y="186.7">File:</text>
<text x="184.1" y="186.7">VendSide.kicad_sch</text>
<text x="178" y="197.2">KiCad</text>
<text x="178" y="194.1">Size:</text>
<text x="184.7" y="194.1">A4</text>
<text x="185.7" y="197.2">E.D.A.</text>
<text x="194.6" y="197.2">kicad</text>
<text x="200" y="194.1">Date:</text>
<text x="201.8" y="197.2">7.0.7</text>
<text x="207" y="194.1">2023-09-08</text>
<text x="263" y="194.3">Rev:</text>
<text x="263" y="197.2">Id:</text>
<text x="267.1" y="197.2">5/5</text>
<text x="269.4" y="194.3">0.4</text>
</g>
<g font-size="1.8" fill="#840000">
<text x="35" y="11.9">1</text>
<text x="85" y="11.9">2</text>
<text x="135" y="11.9">3</text>
<text x="185" y="11.9">4</text>
<text x="235" y="11.9">5</text>
<text x="285" y="11.9">6</text>
<text x="10.3" y="35.9">A</text>
<text x="285.3" y="35.9">A</text>
<text x="10.3" y="85.9">B</text>
<text x="285.3" y="85.9">B</text>
<text x="10.3" y="135.9">C</text>
<text x="285.3" y="135.9">C</text>
<text x="10.3" y="185.9">D</text>
<text x="285.3" y="185.9">D</text>
<text x="35" y="199.9">1</text>
<text x="85" y="199.9">2</text>
<text x="135" y="199.9">3</text>
<text x="185" y="199.9">4</text>
<text x="235" y="199.9">5</text>
<text x="285" y="199.9">6</text>
</g>
<g font-size="1.8" fill="#0000c2">
<text x="217.2" y="23.1">Player</text>
<text x="224.3" y="23.1">1</text>
<text x="226.6" y="23.1">side</text>
<text x="231.7" y="23.1">common</text>
<text x="240.8" y="23.1">signal</text>
<text x="217.2" y="25.2">(Paper</text>
<text x="224.6" y="25.2">Acceptor,</text>
<text x="234.6" y="25.2">start</text>
<text x="240.2" y="25.2">button</text>
<text x="247.4" y="25.2">etc)</text>
<text x="254" y="28.2">X2012WV</text>
<text x="263.8" y="28.2">is</text>
<text x="266.6" y="28.2">(Semi)compatible</text>
<text x="62.1" y="30.2">VEND Pull</text>
<text x="73" y="30.2">Up</text>
<text x="76.7" y="30.2">0</text>
<text x="185.6" y="30.2">VEND Open</text>
<text x="197.5" y="30.2">Drain</text>
<text x="203.7" y="30.2">0</text>
<text x="255.2" y="30.2">part</text>
<text x="260.2" y="30.2">of</text>
<text x="263.2" y="30.2">53015</text>
<text x="210" y="40.3">Custom</text>
<text x="209.8" y="42.3">Pin</text>
<text x="209.8" y="47.4">Pin</text>
<text x="210" y="45.3">Custom</text>
<text x="218.4" y="69.6">Player</text>
<text x="225.5" y="69.6">2</text>
<text x="227.9" y="69.6">side</text>
<text x="233" y="69.6">purchase/start</text>
<text x="248.5" y="69.6">button</text>
<text x="255.7" y="69.6">and</text>
<text x="260.3" y="69.6">led</text>
<text x="62.1" y="72.1">VEND Pull</text>
<text x="73" y="72.1">Up</text>
<text x="76.7" y="72.1">1</text>
<text x="87.6" y="77.9">2020-07-16</text>
<text x="101.6" y="77.9">:</text>
<text x="103.4" y="77.9">LTV217</text>
<text x="111.3" y="77.9">Optocopuler</text>
<text x="123.9" y="77.9">is</text>
<text x="126.7" y="77.9">removed.</text>
<text x="87.6" y="80">Replaced</text>
<text x="87.6" y="82">Ti</text>
<text x="90.4" y="82">CD4049UBDR</text>
<text x="97.4" y="80">to</text>
<text x="100.5" y="80">high</text>
<text x="104.1" y="82">recommend</text>
<text x="105.7" y="80">voltage</text>
<text x="113.8" y="80">input</text>
<text x="116.1" y="82">1uA</text>
<text x="119.7" y="80">hex</text>
<text x="120.7" y="82">input.</text>
<text x="124.2" y="80">inverter.</text>
<text x="87.6" y="84.1">Ti</text>
<text x="87.6" y="86.1">&quot;ONSemi</text>
<text x="90.4" y="84.1">require</text>
<text x="97" y="86.1">MC14049UBDR2G&quot;</text>
<text x="98.2" y="84.1">too</text>
<text x="102.4" y="84.1">few</text>
<text x="106.7" y="84.1">input</text>
<text x="112.7" y="84.1">current.</text>
<text x="115.6" y="86.1">,</text>
<text x="117.3" y="86.1">&quot;Nxp</text>
<text x="121.2" y="84.1">So</text>
<text x="123" y="86.1">HEF4049BT&quot;</text>
<text x="124.7" y="84.1">this</text>
<text x="129.4" y="84.1">design</text>
<text x="136.8" y="84.1">use</text>
<text x="209.8" y="89.3">Pin</text>
<text x="210" y="87.2">Custom</text>
<text x="87.6" y="90.6">2020-07-20</text>
<text x="87.6" y="92.7">to</text>
<text x="87.6" y="94.7">Recommend</text>
<text x="90.7" y="92.7">dual</text>
<text x="96" y="92.7">channel</text>
<text x="100.2" y="94.7">is</text>
<text x="101.6" y="90.6">:</text>
<text x="103" y="94.7">DMN3190LDW</text>
<text x="103.4" y="90.6">DMN100</text>
<text x="104.6" y="92.7">NMOS.</text>
<text x="111.7" y="92.7">DMN3190LDW</text>
<text x="112.2" y="90.6">or</text>
<text x="115.4" y="90.6">PMV100</text>
<text x="116.8" y="94.7">,</text>
<text x="118.6" y="94.7">Alternative</text>
<text x="124" y="90.6">NMOS</text>
<text x="125.5" y="92.7">or</text>
<text x="128.6" y="92.7">DMN2004DWK</text>
<text x="129.8" y="94.7">is</text>
<text x="131.6" y="90.6">reduce</text>
<text x="132.6" y="94.7">DMN2004DWK</text>
<text x="185.6" y="95">VEND Open</text>
<text x="197.5" y="95">Drain</text>
<text x="203.7" y="95">1</text>
<text x="209.8" y="94.4">Pin</text>
<text x="210" y="92.3">Custom</text>
<text x="87.6" y="96.8">Requirements</text>
<text x="87.6" y="98.8">Gate,D-S</text>
<text x="97.7" y="98.8">Protection.</text>
<text x="101.6" y="96.8">:</text>
<text x="103.4" y="96.8">high</text>
<text x="108.6" y="96.8">desity,</text>
<text x="116" y="96.8">high</text>
<text x="121.2" y="96.8">current</text>
<text x="129.1" y="96.8">and</text>
<text x="133.7" y="96.8">voltage</text>
<text x="141.8" y="96.8">accept.</text>
<text x="87.6" y="104.1">2023-05-18</text>
<text x="87.6" y="106.2">Dual-N</text>
<text x="95.9" y="106.2">:</text>
<text x="97.7" y="106.2">AO7800,</text>
<text x="101.6" y="104.1">:</text>
<text x="106.7" y="106.2">Used</text>
<text x="112.5" y="106.2">for</text>
<text x="116.3" y="106.2">open-drain</text>
<text x="128.5" y="106.2">output</text>
<text x="87.6" y="108.2">Dual-P</text>
<text x="87.6" y="110.2">N+P</text>
<text x="93" y="110.2">CH :</text>
<text x="95.9" y="108.2">:</text>
<text x="97.7" y="108.2">DMP2004VK,</text>
<text x="98.5" y="110.2">DMG1016V,</text>
<text x="110.2" y="110.2">N/P</text>
<text x="110.6" y="108.2">Used</text>
<text x="115.3" y="110.2">role</text>
<text x="116.4" y="108.2">for</text>
<text x="120.2" y="110.2">both</text>
<text x="120.2" y="108.2">inverse</text>
<text x="128.1" y="108.2">voltage</text>
<text x="136.2" y="108.2">input</text>
<text x="142.1" y="108.2">protect.</text>
<text x="62.1" y="114.1">VEND Pull</text>
<text x="73" y="114.1">Up</text>
<text x="76.7" y="114.1">2</text>
<text x="87.6" y="116.3">2023-08-11</text>
<text x="87.6" y="118.4">Dual-P</text>
<text x="95.9" y="118.4">:</text>
<text x="97.7" y="118.4">DMP2004VK</text>
<text x="101.6" y="116.3">:</text>
<text x="110" y="118.4">changed</text>
<text x="119.1" y="118.4">to</text>
<text x="122.1" y="118.4">BSS84DW</text>
<text x="132.1" y="118.4">for</text>
<text x="136" y="118.4">bigger</text>
<text x="143.1" y="118.4">package</text>
<text x="87.6" y="120.4">N+P</text>
<text x="93" y="120.4">CH :</text>
<text x="98.5" y="120.4">Remove</text>
<text x="106.9" y="120.4">DMG1016V</text>
<text x="118" y="120.4">for</text>
<text x="121.9" y="120.4">reduce</text>
<text x="129.4" y="120.4">BOM</text>
<text x="62.1" y="156">VEND Pull</text>
<text x="73" y="156">Up</text>
<text x="76.7" y="156">3</text>
</g>
<g font-size="1.8" fill="#006464">
<text x="33.5" y="28.8">+5V</text>
<text x="98.1" y="28.2">+3V3</text>
<text x="233.7" y="28.8">J7</text>
<text x="179.6" y="32.6">+5V</text>
<text x="233.7" y="31.3">53014-1010</text>
<text x="19.6" y="39">GND</text>
<text x="39.4" y="40.4">BSS84DW-7-F</text>
<text x="39.4" y="37.8">Q6A</text>
<text x="110.1" y="41.7" transform="rotate(-90 110.1 41.7)">VCC</text>
<text x="29.8" y="47.9">R23</text>
<text x="36.3" y="47.9">4.7k</text>
<text x="55.1" y="46.2">U6D</text>
<text x="94.4" y="46.5">100nF</text>
<text x="94.4" y="44.1">C29</text>
<text x="115.1" y="46.5">74HC4050PW</text>
<text x="115.1" y="44.1">U6G</text>
<text x="165.6" y="45.3">GND</text>
<text x="185.4" y="46.7">BSS84DW-7-F</text>
<text x="185.4" y="44.2">Q9B</text>
<text x="222.8" y="47.9">GND</text>
<text x="245.5" y="47.5">+12V</text>
<text x="38.7" y="51.7">R27</text>
<text x="50.8" y="48.5">74HC4050PW</text>
<text x="110.1" y="51.1" transform="rotate(-90 110.1 51.1)">VSS</text>
<text x="223.9" y="53.8">+12V</text>
<text x="245.6" y="52.9">GND</text>
<text x="38.8" y="57.1">51k</text>
<text x="48.3" y="58">C25</text>
<text x="175.9" y="56.7">R33</text>
<text x="182.4" y="56.7">4.7k</text>
<text x="222.8" y="58">GND</text>
<text x="246.7" y="58.4">Push_In_2.54mm_Terminal_141V-8P</text>
<text x="48.3" y="60.6">10nF</text>
<text x="98.4" y="62.4">GND</text>
<text x="263" y="60.7">J9</text>
<text x="33.5" y="70.7">+5V</text>
<text x="43.7" y="66.9">GND</text>
<text x="165.7" y="69.4">R31</text>
<text x="185.4" y="70.8">Q8A</text>
<text x="165.8" y="74.9">51k</text>
<text x="185.4" y="73.4">AO7800</text>
<text x="233.7" y="75.8">J8</text>
<text x="19.6" y="80.9">GND</text>
<text x="39.4" y="82.3">BSS84DW-7-F</text>
<text x="39.4" y="79.7">Q6B</text>
<text x="233.7" y="78.3">53014-1010</text>
<text x="29.8" y="89.8">R24</text>
<text x="36.3" y="89.8">4.7k</text>
<text x="55.1" y="88.1">U6C</text>
<text x="179.7" y="86.5">GND</text>
<text x="38.7" y="93.6">R28</text>
<text x="50.8" y="90.4">74HC4050PW</text>
<text x="222.8" y="94.8">GND</text>
<text x="38.8" y="99">51k</text>
<text x="48.3" y="99.9">C26</text>
<text x="179.6" y="97.4">+5V</text>
<text x="223.9" y="100.8">+12V</text>
<text x="48.3" y="102.5">10nF</text>
<text x="222.8" y="105">GND</text>
<text x="33.5" y="112.6">+5V</text>
<text x="43.7" y="108.8">GND</text>
<text x="165.6" y="110.1">GND</text>
<text x="185.4" y="111.5">BSS84DW-7-F</text>
<text x="185.4" y="108.9">Q9A</text>
<text x="19.6" y="122.8">GND</text>
<text x="39.4" y="124.2">BSS84DW-7-F</text>
<text x="39.4" y="121.6">Q7A</text>
<text x="175.9" y="121.5">R34</text>
<text x="182.4" y="121.5">4.7k</text>
<text x="29.8" y="131.7">R25</text>
<text x="36.3" y="131.7">4.7k</text>
<text x="55.1" y="130">U6B</text>
<text x="38.7" y="135.5">R29</text>
<text x="50.8" y="132.3">74HC4050PW</text>
<text x="165.7" y="134.2">R32</text>
<text x="185.4" y="135.6">Q8B</text>
<text x="38.8" y="140.9">51k</text>
<text x="48.3" y="141.8">C27</text>
<text x="165.8" y="139.6">51k</text>
<text x="185.4" y="138.2">AO7800</text>
<text x="48.3" y="144.4">10nF</text>
<text x="33.5" y="154.5">+5V</text>
<text x="43.7" y="150.7">GND</text>
<text x="179.7" y="151.3">GND</text>
<text x="164.7" y="160.3">+12V</text>
<text x="19.6" y="164.7">GND</text>
<text x="39.4" y="166.1">BSS84DW-7-F</text>
<text x="39.4" y="163.6">Q7B</text>
<text x="29.8" y="173.6">R26</text>
<text x="36.3" y="173.6">4.7k</text>
<text x="55.2" y="171.9">U6A</text>
<text x="169.9" y="168.6">C30</text>
<text x="169.9" y="170.9">22uF</text>
<text x="38.7" y="177.4">R30</text>
<text x="50.8" y="174.2">74HC4050PW</text>
<text x="165.1" y="179.2">GND</text>
<text x="38.8" y="182.8">51k</text>
<text x="48.3" y="183.7">C28</text>
<text x="48.3" y="186.3">10nF</text>
<text x="43.7" y="192.6">GND</text>
</g>
<g font-size="1.8" fill="#a90000">
<text x="35.3" y="33.7" transform="rotate(-90 35.3 33.7)">6</text>
<text x="109" y="35" transform="rotate(-90 109 35)">1</text>
<text x="234.9" y="34">1</text>
<text x="258.5" y="34">8A</text>
<text x="267.3" y="34">8B</text>
<text x="28.5" y="37.8">2</text>
<text x="181.4" y="40.1" transform="rotate(-90 181.4 40.1)">3</text>
<text x="234.9" y="36.6">2</text>
<text x="234.9" y="39.1">3</text>
<text x="234.9" y="41.7">4</text>
<text x="258.5" y="36.6">7A</text>
<text x="258.5" y="41.7">5A</text>
<text x="258.5" y="39.1">6A</text>
<text x="267.3" y="41.7">5B</text>
<text x="267.3" y="39.1">6B</text>
<text x="267.3" y="36.6">7B</text>
<text x="35.3" y="42.6" transform="rotate(-90 35.3 42.6)">1</text>
<text x="174.6" y="44.2">5</text>
<text x="234.9" y="44.2">5</text>
<text x="234.9" y="46.7">6</text>
<text x="258.5" y="46.7">3A</text>
<text x="258.5" y="44.2">4A</text>
<text x="267.3" y="46.7">3B</text>
<text x="267.3" y="44.2">4B</text>
<text x="50.7" y="53.1">9</text>
<text x="61.6" y="53.1">10</text>
<text x="181.4" y="49" transform="rotate(-90 181.4 49)">4</text>
<text x="234.9" y="49.3">7</text>
<text x="234.9" y="51.8">8</text>
<text x="258.5" y="51.8">1A</text>
<text x="258.5" y="49.3">2A</text>
<text x="267.3" y="51.8">1B</text>
<text x="267.3" y="49.3">2B</text>
<text x="109" y="55.3" transform="rotate(-90 109 55.3)">8</text>
<text x="234.3" y="56.9">10</text>
<text x="234.9" y="54.4">9</text>
<text x="174.6" y="70.9">2</text>
<text x="181.4" y="66.7" transform="rotate(-90 181.4 66.7)">6</text>
<text x="35.3" y="75.6" transform="rotate(-90 35.3 75.6)">3</text>
<text x="181.4" y="75.6" transform="rotate(-90 181.4 75.6)">1</text>
<text x="28.5" y="79.8">5</text>
<text x="234.9" y="81">1</text>
<text x="234.9" y="83.6">2</text>
<text x="35.3" y="84.5" transform="rotate(-90 35.3 84.5)">4</text>
<text x="234.9" y="86.1">3</text>
<text x="234.9" y="88.6">4</text>
<text x="50.7" y="95">7</text>
<text x="62.2" y="95">6</text>
<text x="234.9" y="91.2">5</text>
<text x="234.9" y="93.7">6</text>
<text x="234.9" y="96.3">7</text>
<text x="234.9" y="98.8">8</text>
<text x="234.9" y="101.3">9</text>
<text x="181.4" y="104.8" transform="rotate(-90 181.4 104.8)">6</text>
<text x="234.3" y="103.9">10</text>
<text x="174.6" y="109">2</text>
<text x="181.4" y="113.7" transform="rotate(-90 181.4 113.7)">1</text>
<text x="35.3" y="117.5" transform="rotate(-90 35.3 117.5)">6</text>
<text x="28.5" y="121.7">2</text>
<text x="35.3" y="126.4" transform="rotate(-90 35.3 126.4)">1</text>
<text x="181.4" y="131.5" transform="rotate(-90 181.4 131.5)">3</text>
<text x="50.7" y="136.9">5</text>
<text x="62.2" y="136.9">4</text>
<text x="174.6" y="135.6">5</text>
<text x="181.4" y="140.4" transform="rotate(-90 181.4 140.4)">4</text>
<text x="35.3" y="159.5" transform="rotate(-90 35.3 159.5)">3</text>
<text x="28.5" y="163.6">5</text>
<text x="35.3" y="168.3" transform="rotate(-90 35.3 168.3)">4</text>
<text x="50.7" y="178.8">3</text>
<text x="62.2" y="178.8">2</text>
</g>
<g font-size="1.8" fill="#0f0f0f">
<text x="243.8" y="33.8">FE_REAL1_STR</text>
<text x="218.4" y="41.4">FE_REAL0_STR</text>
<text x="218.4" y="36.3">FE_REAL0_VND</text>
<text x="243.8" y="41.4">FE_REAL0_VND 5A</text>
<text x="243.8" y="38.8">FE_REAL1_VND 6A</text>
<text x="243.8" y="36.3">FE_REAL0_STR</text>
<text x="218.4" y="43.9">FE_REAL0_INH</text>
<text x="243.8" y="43.9">FE_REAL0_INH</text>
<text x="20.3" y="52.8">FE_REAL1_STR</text>
<text x="67.1" y="52.8">REAL1_STR</text>
<text x="182.2" y="61.7">FE_REAL0_INH</text>
<text x="154.9" y="70.6">REAL0_INH</text>
<text x="218.4" y="83.3">FE_REAL1_VND</text>
<text x="218.4" y="88.4">FE_REAL1_STR</text>
<text x="20.3" y="94.7">FE_REAL1_VND</text>
<text x="66.9" y="94.7">REAL1_VND</text>
<text x="218.4" y="90.9">FE_REAL1_INH</text>
<text x="182.2" y="126.5">FE_REAL1_INH</text>
<text x="20.3" y="136.6">FE_REAL0_VND</text>
<text x="66.9" y="136.6">REAL0_VND</text>
<text x="154.9" y="135.4">REAL1_INH</text>
<text x="243.8" y="141.7">REAL0_VND</text>
<text x="243.8" y="144.2">REAL0_STR</text>
<text x="243.8" y="146.8">REAL1_VND</text>
<text x="243.8" y="149.3">REAL1_STR</text>
<text x="243.8" y="153.1">REAL0_INH</text>
<text x="243.8" y="155.7">REAL1_INH</text>
<text x="20.3" y="178.5">FE_REAL0_STR</text>
<text x="67.1" y="178.5">REAL0_STR</text>
</g>
<text font-size="1.8" fill="#840084" x="255.4" y="56.1">DB141R-2.54-8P</text>
<g font-size="1.8" fill="#725600">
<text x="260.7" y="143.1">REAL0_VND</text>
<text x="260.7" y="148.2">REAL1_VND</text>
<text x="260.7" y="145.6">REAL0_STR</text>
<text x="260.7" y="154.5">REAL0_INH</text>
<text x="260.7" y="150.7">REAL1_STR</text>
<text x="260.7" y="157.1">REAL1_INH</text>
</g>
<g font-size=".4" fill="#0f0f0f">
<text x="44.4" y="53.2">4050_REAL1_STR</text>
<text x="181.6" y="50.7">pSrc_REAL0_INH</text>
<text x="172.6" y="71.1" transform="rotate(-90 172.6 71.1)">nG_REAL0_INH</text>
<text x="44.4" y="95.1">4050_REAL1_VND</text>
<text x="181.6" y="115.5">pSrc_REAL1_INH</text>
<text x="44.4" y="137">4050_REAL0_VND</text>
<text x="172.6" y="135.9" transform="rotate(-90 172.6 135.9)">nG_REAL1_INH</text>
<text x="44.4" y="179">4050_REAL0_STR</text>
</g>
</svg>
